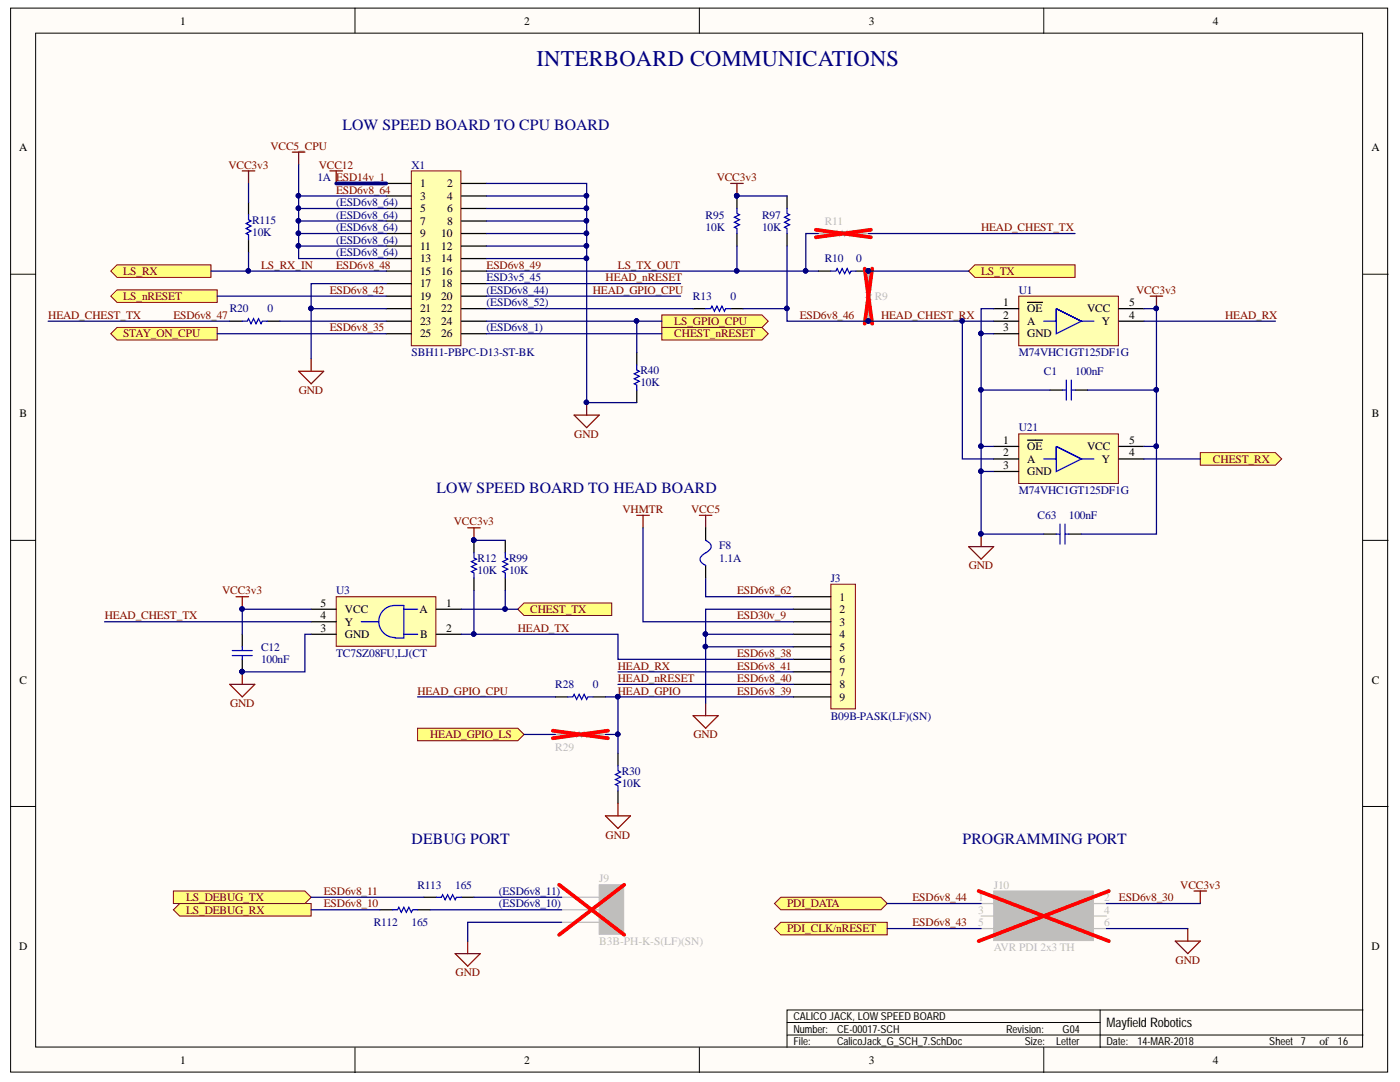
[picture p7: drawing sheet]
<svg xmlns="http://www.w3.org/2000/svg" width="279mm" height="216mm" viewBox="0 0 279 216" stroke-linecap="round" stroke-linejoin="round" font-family="sans-serif">
<g fill="#fffcf8" stroke="#000" stroke-width=".2">
<path d="M2.1 1.6h274.8v212.3h-274.8z"/>
<path d="M7.1 6.6h264.8v202.3h-264.8z"/>
</g>
<g fill="none" stroke="#000" stroke-width=".2">
<path d="M70.8 1.6v5M139.6 1.6v5M208.3 1.6v5M2.1 54.7h5M272 54.7h5M2.1 107.8h5M272 107.8h5M2.1 160.9h5M272 160.9h5M70.8 209v5M139.6 209v5M157.1 206.5h114.9"/>
<path d="M157.1 204h62.5M208.3 209v5M219.6 201.5v7.5M272 201.5h-114.9v7.5"/>
</g>
<g fill="#ffff80" stroke="#800000" stroke-width=".2">
<path d="M22.1 54.1l1.3-1.3h18.7v2.5h-18.7z" fill-rule="evenodd"/>
<path d="M193.3 54.1l1.3-1.3h20v2.5h-20z" fill-rule="evenodd"/>
</g>
<path d="M48.4 34.1h2.5M49.6 34.1v2.5" fill="none" stroke="#800000" stroke-width=".25"/>
<path d="M22.1 59.1l1.3-1.3h20v2.5h-20z" fill-rule="evenodd" fill="#ffff80" stroke="#800000" stroke-width=".2"/>
<g fill="none" stroke="#800000" stroke-width=".25">
<path d="M58.3 30.4h2.5M59.6 30.4v2.5M65.8 34.1h2.5M67.1 34.1v2.5M59.6 74.1h5l-2.5 2.5zM62.1 71.6v2.5M114.6 82.8h5l-2.5 2.5zM117.1 80.3v2.5M93.3 105.3h2.5M94.6 105.3v2.5M127.1 102.8h2.5M128.3 102.8v2.5"/>
<path d="M139.6 102.8h2.5M140.8 102.8v2.5M138.3 142.8h5l-2.5 2.5zM140.8 140.3v2.5"/>
</g>
<g fill="#000080" stroke="#000080" stroke-width=".2">
<circle cx="94.5" cy="107.8" r=".45"/>
<circle cx="117" cy="80.3" r=".45"/>
<circle cx="123.3" cy="139" r=".45"/>
</g>
<path d="M49.6 40.4v2.5M49.6 47.8v2.5" fill="none" stroke="#000" stroke-width=".25"/>
<path d="M49.6 42.9v.9l.5 .3-1 .5 1 .5-1 .5 1 .5-1 .5 .5 .2v1" fill="none" stroke="#00f" stroke-width=".25"/>
<g fill="#ffff80" stroke="#800000" stroke-width=".2">
<path d="M34.6 181.5l1.3-1.2h26.2v2.5h-26.2z" fill-rule="evenodd"/>
<path d="M34.6 177.8h26.2l1.3 1.2-1.3 1.3h-26.2z" fill-rule="evenodd"/>
</g>
<path d="M90.8 190.3h5l-2.5 2.5zM93.3 187.8v2.5" fill="none" stroke="#800000" stroke-width=".25"/>
<path d="M84.6 179h2.5M92.1 179h2.5M75.8 181.5h2.5M83.3 181.5h2.5" fill="none" stroke="#000" stroke-width=".25"/>
<path d="M87.1 179h1l.2-.5 .5 1 .5-1 .5 1 .5-1 .5 1 .3-.5h1M78.3 181.5h1l.3-.5 .5 1 .5-1 .5 1 .5-1 .5 1 .2-.5h1" fill="none" stroke="#00f" stroke-width=".25"/>
<g fill="#ffff80" stroke="#800000" stroke-width=".2">
<path d="M154.6 180.3l1.2-1.3h20l1.3 1.3-1.3 1.2h-20z" fill-rule="evenodd"/>
<path d="M154.6 185.3l1.2-1.3h21.3v2.5h-21.3z" fill-rule="evenodd"/>
</g>
<path d="M238.3 177.8h2.5M239.5 177.8v2.5M234.5 187.8h5l-2.5 2.5zM237 185.3v2.5" fill="none" stroke="#800000" stroke-width=".25"/>
<g fill="#ffff80" stroke="#800000" stroke-width=".2">
<path d="M83.3 145.3h20l1.3 1.3-1.3 1.2h-20z" fill-rule="evenodd"/>
<path d="M132.1 62.8h20l1.2 1.3-1.2 1.2h-20z" fill-rule="evenodd"/>
<path d="M22.1 66.6l1.3-1.3h20v2.5h-20z" fill-rule="evenodd"/>
<path d="M132.1 65.3h20l1.2 1.3-1.2 1.2h-20z" fill-rule="evenodd"/>
<path d="M103.3 121.6l1.3-1.3h17.5v2.5h-17.5z" fill-rule="evenodd"/>
</g>
<g fill="none" stroke="#000" stroke-width=".25">
<path d="M163.3 54.1h2.5M170.8 54.1h2.5M45.9 64.1h2.5M53.3 64.1h2.5M138.3 61.6h2.5M145.8 61.6h2.5M94.6 107.8v2.5M94.6 115.3v2.5M100.8 107.8v2.5M100.8 115.3v2.5M48.4 126.6v2.5M48.4 131.6v2.5"/>
<path d="M110.8 139.1h2.5M118.3 139.1h2.5"/>
</g>
<g fill="#000080" stroke="#000080" stroke-width=".2">
<circle cx="173.3" cy="54" r=".45"/>
<circle cx="173.3" cy="64" r=".45"/>
<circle cx="94.5" cy="107.8" r=".45"/>
<circle cx="48.3" cy="134" r=".45"/>
<circle cx="48.3" cy="121.5" r=".45"/>
<circle cx="195.8" cy="106.5" r=".45"/>
<circle cx="230.7" cy="61.5" r=".45"/>
</g>
<path d="M165.8 54.1h1l.3-.5 .5 1 .5-1 .5 1 .5-1 .5 1 .2-.5h1M48.4 64.1h1l.2-.5 .5 1 .5-1 .5 1 .5-1 .5 1 .2-.5h1M140.8 61.6h1l.3-.5 .5 1 .5-1 .5 1 .5-1 .5 1 .2-.5h1M94.6 110.3v1l.5 .3-1 .5 1 .5-1 .5 1 .5-1 .5 .5 .2v1M100.8 110.3v1l.5 .3-1 .5 1 .5-1 .5 1 .5-1 .5 .5 .2v1M46.4 130.8h4M46.4 129.8h4M48.4 129.1v.7M48.4 130.8v.8M113.3 139.1h1l.3-.5 .5 1 .5-1 .5 1 .5-1 .5 1 .2-.5h1" fill="none" stroke="#00f" stroke-width=".25"/>
<path d="M163.3 46.6h3.5l.3-.5 .5 1 .5-1 .5 1 .5-1 .5 1 .2-.5h3.5M173.3 54.1v3.5l.5 .2-1 .5 1 .5-1 .5 1 .5-1 .5 .5 .3v3.5M110.8 146.6h3.5l.3-.5 .5 1 .5-1 .5 1 .5-1 .5 1 .2-.5h3.5" fill="none" stroke="#bfbebc" stroke-width=".25"/>
<path d="M162.8 45.8l11 1.5M172.6 53.6l1.5 11M173.8 45.8l-11 1.5M174.1 53.6l-1.5 11M110.3 145.8l11 1.5M121.3 145.8l-11 1.5" fill="none" stroke="#f00" stroke-width=".75"/>
<path d="M229.5 59.1h2.5M230.8 59.1v2.5M47.1 119.1h2.5M48.4 119.1v2.5M193.3 109.1h5l-2.5 2.5zM195.8 106.6v2.5M45.9 136.6h5l-2.5 2.5zM48.4 134.1v2.5" fill="none" stroke="#800000" stroke-width=".25"/>
<path d="M239.5 90.3h15l1.3 1.3-1.3 1.2h-15z" fill-rule="evenodd" fill="#ffff80" stroke="#800000" stroke-width=".2"/>
<path d="M147.1 39.1v2.5M157.1 39.1v2.5M147.1 46.6v2.5M157.1 46.6v2.5M127.1 70.3v2.5M127.1 77.8v2.5M209.6 77.8h2.5M214.6 77.8h2.5M208.3 106.6h2.5M213.3 106.6h2.5M123.3 150.3v2.5M123.3 157.8v2.5" fill="none" stroke="#000" stroke-width=".25"/>
<path d="M147.1 41.6v1l.5 .3-1 .4 1 .5-1 .5 1 .5-1 .5 .5 .3v1M157.1 41.6v1l.5 .3-1 .4 1 .5-1 .5 1 .5-1 .5 .5 .3v1M127.1 72.8v1l.5 .3-1 .5 1 .5-1 .5 1 .5-1 .5 .5 .2v1M212.1 77.8h.7M212.8 75.8v4M213.8 75.8v4M213.8 77.8h.8M210.8 106.6h.8M211.6 104.6v4M212.6 104.6v4M212.6 106.6h.7M123.3 152.8v1l.5 .3-1 .5 1 .5-1 .5 1 .4-1 .5 .5 .3v1" fill="none" stroke="#00f" stroke-width=".25"/>
<circle cx="147" cy="39.1" r=".45" fill="#000080" stroke="#000080" stroke-width=".2"/>
<path d="M145.8 36.6h2.5M147.1 36.6v2.5M120.8 162.8h5l-2.5 2.5zM123.3 160.3v2.5" fill="none" stroke="#800000" stroke-width=".25"/>
<path d="M203.3 59.1h19.9v9.9h-19.9z" fill="#ffffb0" stroke="#800000" stroke-width=".2"/>
<path d="M198.3 61.6h5M198.3 64.1h5M198.3 66.6h5M205.1 60.3h3M223.3 61.6h5M223.3 64.1h5" fill="none" stroke="#000" stroke-width=".25"/>
<path d="M208.3 64.1h2.5v-2.5v5l5-2.5-5-2.5 5 2.5h2.5" fill="none" stroke="#00f" stroke-width=".25"/>
<path d="M203.3 86.6h19.9v9.9h-19.9z" fill="#ffffb0" stroke="#800000" stroke-width=".2"/>
<path d="M198.3 89.1h5M198.3 91.6h5M198.3 94.1h5M205.1 87.8h3M223.3 89.1h5M223.3 91.6h5" fill="none" stroke="#000" stroke-width=".25"/>
<path d="M208.3 91.6h2.5v-2.5v5l5-2.5-5-2.5 5 2.5h2.5" fill="none" stroke="#00f" stroke-width=".25"/>
<path d="M67.1 119.1h19.9v9.9h-19.9z" fill="#ffffb0" stroke="#800000" stroke-width=".2"/>
<path d="M62.1 121.6h5M62.1 126.6h5M62.1 124.1h5M87.1 121.6h5M87.1 126.6h5" fill="none" stroke="#000" stroke-width=".25"/>
<path d="M72.1 124.1h3.5M78.8 120.8h1.8v6.5h-1.8M78.9 120.8a3.2 3.2 0 0 0-3.3 3.2 3.2 3.2 0 0 0 3.3 3.2M80.6 121.6h2.7M80.6 126.6h2.7" fill="none" stroke="#00f" stroke-width=".25"/>
<path d="M82.1 34.1h9.9v34.9h-9.9z" fill="#ffffb0" stroke="#800000" stroke-width=".2"/>
<g fill="none" stroke="#000" stroke-width=".25">
<path d="M77.1 36.6h5M77.1 39.1h5M92.1 36.6h5M92.1 39.1h5M77.1 41.6h5M77.1 44.1h5M77.1 46.6h5M77.1 49.1h5M77.1 51.6h5M77.1 54.1h5M77.1 56.6h5M77.1 59.1h5"/>
<path d="M92.1 41.6h5M92.1 44.1h5M92.1 46.6h5M92.1 49.1h5M92.1 51.6h5M92.1 54.1h5M92.1 56.6h5M92.1 59.1h5M77.1 61.6h5M77.1 64.1h5M77.1 66.6h5M92.1 61.6h5"/>
<path d="M92.1 64.1h5M92.1 66.6h5"/>
</g>
<path d="M165.8 116.6h4.9v24.9h-4.9z" fill="#ffffb0" stroke="#800000" stroke-width=".2"/>
<path d="M140.8 105.3v2.5M140.8 112.8v2.5M158.3 119.1h7.5M158.3 121.6h7.5M158.3 124.1h7.5M158.3 126.6h7.5M158.3 129.1h7.5M158.3 131.6h7.5M158.3 134.1h7.5M158.3 136.6h7.5M158.3 139.1h7.5" fill="none" stroke="#000" stroke-width=".25"/>
<g fill="#bfbebc" stroke="#bfbebc" stroke-width=".2">
<path d="M119.6 176.5h4.9v9.9h-4.9z"/>
<path d="M198.3 177.8h19.9v9.9h-19.9z"/>
</g>
<path d="M112.1 179h7.5M112.1 181.5h7.5M112.1 184h7.5M195.8 180.3h2.5M195.8 182.8h2.5M195.8 185.3h2.5M218.3 180.3h2.5M218.3 182.8h2.5M218.3 185.3h2.5" fill="none" stroke="#bfbebc" stroke-width=".25"/>
<path d="M111.6 176.5l13 10M124.6 176.5l-13 10M195.3 177.8l26 10M221.3 177.8l-26 10" fill="none" stroke="#f00" stroke-width=".75"/>
<path d="M67.1 36.6h10" fill="none" stroke="#000080" stroke-width=".75"/>
<g fill="none" stroke="#000080" stroke-width=".25">
<path d="M49.6 36.6v3.8M59.6 32.9v6.2h17.5M59.6 39.1v2.5h17.5M97.1 36.6h20v43.7h10M97.1 39.1h20M147.1 39.1h10M42.1 54.1h7.5M43.4 59.1h33.7M49.6 50.3v3.8h27.5M59.6 41.6v2.5h17.5M59.6 44.1v2.5h17.5M59.6 46.6v2.5h17.5"/>
<path d="M59.6 49.1v2.5h17.5M77.1 56.6h-15v15M97.1 54.1h66.2M97.1 41.6h20M97.1 44.1h20M97.1 46.6h20M97.1 49.1h20M97.1 51.6h20M97.1 56.6h38.7M97.1 59.1h38.7M147.1 49.1v5M157.1 49.1v12.5"/>
<path d="M163.3 46.6h-2.5v7.5M173.3 46.6h41.3M173.3 54.1h20M9.6 64.1h36.3M43.4 66.6h33.7M55.8 64.1h21.3M62.1 61.6h15M97.1 64.1h35M97.1 61.6h41.2M97.1 66.6h35M127.1 64.1v6.2M148.3 61.6h8.8v2.5h41.2"/>
<path d="M192.1 64.1v27.5h6.2M195.8 77.8v28.8h12.5M198.3 61.6h-2.5v5M198.3 66.6h-2.5v11.2h13.8M228.3 61.6h2.5v16.2h-13.7M228.3 64.1h26.2M230.8 77.8v11.3h-2.5M195.8 89.1h2.5M195.8 94.1h2.5M228.3 91.6h11.2M230.8 89.1v17.5h-15M94.6 107.8h6.2"/>
<path d="M94.6 117.8v8.8M100.8 117.8v3.8M128.3 105.3v18.8h30M140.8 115.3v3.8h17.5M20.9 124.1h41.2M62.1 126.6h-1.3v7.5h-12.4M62.1 121.6h-13.7v5M83.3 139.1h27.5M92.1 121.6h11.2M92.1 126.6h31.2v5h35M120.8 139.1h37.5M123.3 139.1v7.5h-2.5"/>
<path d="M123.3 134.1h35M123.3 136.6h35M140.8 129.1h17.5M140.8 126.6h17.5M158.3 121.6h-17.5v18.7M104.6 146.6h6.2M123.3 146.6v3.7M62.1 179h22.5M94.6 179h17.5M62.1 181.5h13.7M85.8 181.5h26.3M112.1 184h-18.8v3.8"/>
<path d="M177.1 180.3h18.7M177.1 185.3h18.7M220.8 180.3h18.7M220.8 185.3h16.2"/>
</g>
<g fill="#000080" stroke="#000080" stroke-width=".2">
<circle cx="59.5" cy="39.1" r=".45"/>
<circle cx="59.5" cy="41.6" r=".45"/>
<circle cx="59.5" cy="44" r=".45"/>
<circle cx="59.5" cy="46.5" r=".45"/>
<circle cx="59.5" cy="49" r=".45"/>
<circle cx="117" cy="39.1" r=".45"/>
<circle cx="117" cy="41.6" r=".45"/>
<circle cx="117" cy="44" r=".45"/>
<circle cx="117" cy="46.5" r=".45"/>
<circle cx="117" cy="49" r=".45"/>
<circle cx="117" cy="51.5" r=".45"/>
<circle cx="62" cy="61.5" r=".45"/>
<circle cx="127" cy="64" r=".45"/>
<circle cx="49.6" cy="54" r=".45"/>
<circle cx="140.8" cy="129" r=".45"/>
<circle cx="140.8" cy="126.5" r=".45"/>
<circle cx="123.3" cy="139" r=".45"/>
<circle cx="123.3" cy="146.5" r=".45"/>
<circle cx="160.8" cy="54" r=".45"/>
<circle cx="147" cy="54" r=".45"/>
<circle cx="173.3" cy="54" r=".45"/>
<circle cx="100.8" cy="121.5" r=".45"/>
<circle cx="94.5" cy="126.5" r=".45"/>
<circle cx="94.5" cy="107.8" r=".45"/>
<circle cx="48.3" cy="134" r=".45"/>
<circle cx="48.3" cy="121.5" r=".45"/>
<circle cx="192" cy="64" r=".45"/>
<circle cx="173.3" cy="64" r=".45"/>
<circle cx="157" cy="61.5" r=".45"/>
<circle cx="147" cy="39.1" r=".45"/>
<circle cx="195.8" cy="66.5" r=".45"/>
<circle cx="195.8" cy="77.8" r=".45"/>
<circle cx="230.7" cy="61.5" r=".45"/>
<circle cx="230.7" cy="77.8" r=".45"/>
<circle cx="195.8" cy="89" r=".45"/>
<circle cx="195.8" cy="94" r=".45"/>
<circle cx="230.7" cy="89" r=".45"/>
<circle cx="195.8" cy="106.5" r=".45"/>
<circle cx="117" cy="80.3" r=".45"/>
</g>
<path d="M140.8 107.8l.2 .1a1.16 1.16 0 0 1 .9 1.2 1.16 1.16 0 0 1-.9 1.1l-.3 .2a1.18 1.18 0 0 0-.9 1 1.18 1.18 0 0 0 .6 1.2l.4 .2" fill="none" stroke="#00f" stroke-width=".25"/>
<text font-size="4.5" fill="#000080" x="107.1" y="13.1">INTERBOARD COMMUNICATIONS</text>
<g font-size="3.1" fill="#000080">
<text x="68.3" y="26">LOW SPEED BOARD TO CPU BOARD</text>
<text x="87.1" y="98.4">LOW SPEED BOARD TO HEAD BOARD</text>
<text x="82.1" y="168.4">DEBUG PORT</text>
<text x="192.1" y="168.4">PROGRAMMING PORT</text>
</g>
<text font-size="2.6" x="220.8" y="205">Mayfield Robotics</text>
<g font-size="2.3">
<text x="35.9" y="4.9">1</text>
<text x="104.6" y="4.9">2</text>
<text x="173.4" y="4.9">3</text>
<text x="242.1" y="4.9">4</text>
<text x="3.8" y="30.2">A</text>
<text x="273.7" y="30.2">A</text>
<text x="83.8" y="37.4">1</text>
<text x="83.8" y="39.8">3</text>
<text x="89.2" y="37.4">2</text>
<text x="89.2" y="39.8">4</text>
<text x="83.8" y="42.4">5</text>
<text x="83.8" y="44.9">7</text>
<text x="83.8" y="47.4">9</text>
<text x="88" y="47.4">10</text>
<text x="89.2" y="42.4">6</text>
<text x="89.2" y="44.9">8</text>
<text x="83.8" y="49.9">11</text>
<text x="83.8" y="52.3">13</text>
<text x="88" y="49.9">12</text>
<text x="88" y="52.3">14</text>
<text x="83.8" y="54.9">15</text>
<text x="83.8" y="57.3">17</text>
<text x="83.8" y="59.9">19</text>
<text x="88" y="54.9">16</text>
<text x="88" y="57.3">18</text>
<text x="88" y="59.9">20</text>
<text x="83.8" y="62.3">21</text>
<text x="83.8" y="64.9">23</text>
<text x="88" y="62.3">22</text>
<text x="88" y="64.9">24</text>
<text x="200.2" y="61.1">1</text>
<text x="200.2" y="63.6">2</text>
<text x="205" y="62.3">OE</text>
<text x="205" y="64.9">A</text>
<text x="217" y="62.3">VCC</text>
<text x="219.9" y="64.9">Y</text>
<text x="225.3" y="63.6">4</text>
<text x="225.3" y="61.1">5</text>
<text x="83.8" y="67.3">25</text>
<text x="88" y="67.3">26</text>
<text x="200.2" y="66.1">3</text>
<text x="205" y="67.3">GND</text>
<text x="3.9" y="83.3">B</text>
<text x="273.8" y="83.3">B</text>
<text x="200.2" y="88.6">1</text>
<text x="205" y="89.8">OE</text>
<text x="217" y="89.8">VCC</text>
<text x="225.3" y="88.6">5</text>
<text x="200.2" y="91.1">2</text>
<text x="200.2" y="93.6">3</text>
<text x="205" y="92.3">A</text>
<text x="205" y="94.9">GND</text>
<text x="219.9" y="92.3">Y</text>
<text x="225.3" y="91.1">4</text>
<text x="167.6" y="119.8">1</text>
<text x="63.9" y="123.5">4</text>
<text x="63.9" y="121.1">5</text>
<text x="68.8" y="124.8">Y</text>
<text x="68.8" y="122.4">VCC</text>
<text x="83.7" y="122.4">A</text>
<text x="89.1" y="121.1">1</text>
<text x="167.6" y="122.4">2</text>
<text x="167.6" y="124.8">3</text>
<text x="63.9" y="126.1">3</text>
<text x="68.8" y="127.3">GND</text>
<text x="83.8" y="127.3">B</text>
<text x="89.1" y="126.1">2</text>
<text x="167.6" y="127.3">4</text>
<text x="167.6" y="129.8">5</text>
<text x="3.9" y="136.4">C</text>
<text x="167.6" y="132.3">6</text>
<text x="167.6" y="134.8">7</text>
<text x="167.6" y="137.3">8</text>
<text x="273.8" y="136.4">C</text>
<text x="167.6" y="139.8">9</text>
<text x="3.8" y="189.5">D</text>
<text x="273.7" y="189.5">D</text>
<text x="263.3" y="208.5">of</text>
<text x="35.9" y="212.2">1</text>
<text x="104.6" y="212.2">2</text>
<text x="173.4" y="212.2">3</text>
<text x="242.1" y="212.2">4</text>
</g>
<g font-size="2.3" fill="#800000">
<text x="54" y="29.9">VCC5_CPU</text>
<text x="45.6" y="33.7">VCC3v3</text>
<text x="63.6" y="33.7">VCC12</text>
<text x="67.1" y="38.6">ESD6v8_64</text>
<text x="143" y="36.1">VCC3v3</text>
<text x="195.8" y="46.1">HEAD_CHEST_TX</text>
<text x="52.1" y="53.6">LS_RX_IN</text>
<text x="67.1" y="53.6">ESD6v8_48</text>
<text x="97.1" y="53.6">ESD6v8_49</text>
<text x="123.3" y="53.6">LS_TX_OUT</text>
<text x="24.6" y="54.9">LS_RX</text>
<text x="24.6" y="59.9">LS_nRESET</text>
<text x="65.8" y="58.6">ESD6v8_42</text>
<text x="118.3" y="58.6">HEAD_GPIO_CPU</text>
<text x="120.9" y="56.1">HEAD_nRESET</text>
<text x="195.8" y="54.9">LS_TX</text>
<text x="226.8" y="58.6">VCC3v3</text>
<text x="9.6" y="63.6">HEAD_CHEST_TX</text>
<text x="34.6" y="63.6">ESD6v8_47</text>
<text x="134.6" y="64.9">LS_GPIO_CPU</text>
<text x="159.6" y="63.6">ESD6v8_46</text>
<text x="175.8" y="63.6">HEAD_CHEST_RX</text>
<text x="244.5" y="63.6">HEAD_RX</text>
<text x="24.6" y="67.3">STAY_ON_CPU</text>
<text x="65.8" y="66.1">ESD6v8_35</text>
<text x="134.6" y="67.3">CHEST_nRESET</text>
<text x="59.6" y="78.6">GND</text>
<text x="114.6" y="87.4">GND</text>
<text x="242.1" y="92.3">CHEST_RX</text>
<text x="90.6" y="104.9">VCC3v3</text>
<text x="124.3" y="102.3">VHMTR</text>
<text x="138" y="102.3">VCC5</text>
<text x="193.4" y="113.6">GND</text>
<text x="44.3" y="118.6">VCC3v3</text>
<text x="147.1" y="118.6">ESD6v8_62</text>
<text x="20.9" y="123.5">HEAD_CHEST_TX</text>
<text x="105.8" y="122.4">CHEST_TX</text>
<text x="147.1" y="123.5">ESD30v_9</text>
<text x="103.4" y="126.1">HEAD_TX</text>
<text x="147.1" y="131.1">ESD6v8_38</text>
<text x="123.3" y="133.6">HEAD_RX</text>
<text x="123.3" y="136.1">HEAD_nRESET</text>
<text x="147.1" y="136.1">ESD6v8_40</text>
<text x="147.1" y="133.6">ESD6v8_41</text>
<text x="45.9" y="141">GND</text>
<text x="83.3" y="138.6">HEAD_GPIO_CPU</text>
<text x="123.3" y="138.6">HEAD_GPIO</text>
<text x="147.1" y="138.6">ESD6v8_39</text>
<text x="85.9" y="147.3">HEAD_GPIO_LS</text>
<text x="138.4" y="147.3">GND</text>
<text x="120.9" y="167.3">GND</text>
<text x="37.1" y="179.8">LS_DEBUG_TX</text>
<text x="64.6" y="178.6">ESD6v8_11</text>
<text x="182.1" y="179.8">ESD6v8_44</text>
<text x="223.3" y="179.8">ESD6v8_30</text>
<text x="235.6" y="177.3">VCC3v3</text>
<text x="37.1" y="182.3">LS_DEBUG_RX</text>
<text x="64.6" y="181">ESD6v8_10</text>
<text x="157.1" y="181">PDI_DATA</text>
<text x="182.1" y="184.8">ESD6v8_43</text>
<text x="157.1" y="186">PDI_CLK/nRESET</text>
<text x="90.9" y="194.8">GND</text>
<text x="234.6" y="192.3">GND</text>
</g>
<g font-size="2.3" fill="#000080">
<text x="82.1" y="33.7">X1</text>
<text x="63.4" y="36.1">1A ESD14v_1</text>
<text x="67.1" y="41.1">(ESD6v8_64)</text>
<text x="50.3" y="47.1">10K</text>
<text x="50.3" y="44.6">R115</text>
<text x="67.1" y="43.6">(ESD6v8_64)</text>
<text x="67.1" y="46.1">(ESD6v8_64)</text>
<text x="140.8" y="46.1">10K</text>
<text x="140.8" y="43.6">R95</text>
<text x="152.1" y="46.1">10K</text>
<text x="152.1" y="43.6">R97</text>
<text x="67.1" y="48.6">(ESD6v8_64)</text>
<text x="67.1" y="51.1">(ESD6v8_64)</text>
<text x="164.6" y="52.3">R10</text>
<text x="170.9" y="52.3">0</text>
<text x="97.1" y="56.1">ESD3v5_45</text>
<text x="97.1" y="58.6">(ESD6v8_44)</text>
<text x="138.3" y="59.9">R13</text>
<text x="145.8" y="59.9">0</text>
<text x="203.3" y="58.6">U1</text>
<text x="45.8" y="62.3">R20</text>
<text x="53.4" y="62.3">0</text>
<text x="97.1" y="61.1">(ESD6v8_52)</text>
<text x="82.1" y="71.1">SBH11-PBPC-D13-ST-BK</text>
<text x="97.1" y="66.1">(ESD6v8_1)</text>
<text x="203.3" y="71.1">M74VHC1GT125DF1G</text>
<text x="127.8" y="77.1">10K</text>
<text x="127.8" y="74.6">R40</text>
<text x="208.3" y="74.8">C1</text>
<text x="214.6" y="74.8">100nF</text>
<text x="203.3" y="86.1">U21</text>
<text x="203.3" y="98.6">M74VHC1GT125DF1G</text>
<text x="207.1" y="103.6">C63</text>
<text x="213.3" y="103.6">100nF</text>
<text x="95.3" y="112">R12</text>
<text x="101.6" y="112">R99</text>
<text x="143.5" y="112">1.1A</text>
<text x="143.5" y="109.6">F8</text>
<text x="67.1" y="118.6">U3</text>
<text x="95.3" y="114.6">10K</text>
<text x="101.6" y="114.6">10K</text>
<text x="165.8" y="116.1">J3</text>
<text x="52.1" y="129.8">C12</text>
<text x="67.1" y="131.1">TC7SZ08FU,LJ(CT</text>
<text x="52.1" y="132.3">100nF</text>
<text x="110.8" y="137.3">R28</text>
<text x="118.3" y="137.3">0</text>
<text x="165.8" y="143.6">B09B-PASK(LF)(SN)</text>
<text x="124.1" y="154.6">R30</text>
<text x="124.1" y="157">10K</text>
<text x="83.3" y="177.3">R113</text>
<text x="90.8" y="177.3">165</text>
<text x="99.6" y="178.6">(ESD6v8_11)</text>
<text x="74.6" y="184.8">R112</text>
<text x="82.1" y="184.8">165</text>
<text x="99.6" y="181">(ESD6v8_10)</text>
</g>
<g font-size="2.3" fill="#bfbebc">
<text x="164.6" y="44.9">R11</text>
<text x="174.6" y="59.9">R9</text>
<text x="110.8" y="149.8">R29</text>
<text x="119.6" y="176.1">J9</text>
<text x="121.3" y="179.8">1</text>
<text x="195.2" y="179.8">1</text>
<text x="198.3" y="177.3">J10</text>
<text x="220.3" y="179.8">2</text>
<text x="121.3" y="184.8">3</text>
<text x="195.2" y="182.3">3</text>
<text x="195.2" y="184.8">5</text>
<text x="200" y="181">DATA</text>
<text x="211.9" y="181">VCC</text>
<text x="220.3" y="182.3">4</text>
<text x="220.3" y="184.8">6</text>
<text x="119.6" y="188.6">B3B-PH-K-S(LF)(SN)</text>
<text x="198.3" y="189.8">AVR PDI 2x3 TH</text>
<text x="200" y="186">CLK</text>
<text x="211.6" y="186">GND</text>
</g>
<g font-size="2.2">
<text x="158.3" y="203.5">CALICOJACK, LOW SPEEDBOARD</text>
<text x="158.3" y="206.1">Number:</text>
<text x="158.3" y="208.5">File:</text>
<text x="167" y="206.1">CE-00017-SCH</text>
<text x="167" y="208.5">CalicoJack_G_SCH_7.SchDoc</text>
<text x="200.8" y="206.1">Revision:</text>
<text x="204.5" y="208.5">Size:</text>
<text x="210.8" y="208.5">Letter</text>
<text x="212" y="206.1">G04</text>
<text x="220.8" y="208.5">Date:</text>
<text x="227" y="208.5">14-MAR-2018</text>
<text x="253.3" y="208.5">Sheet 7</text>
<text x="267" y="208.5">16</text>
</g>
</svg>
